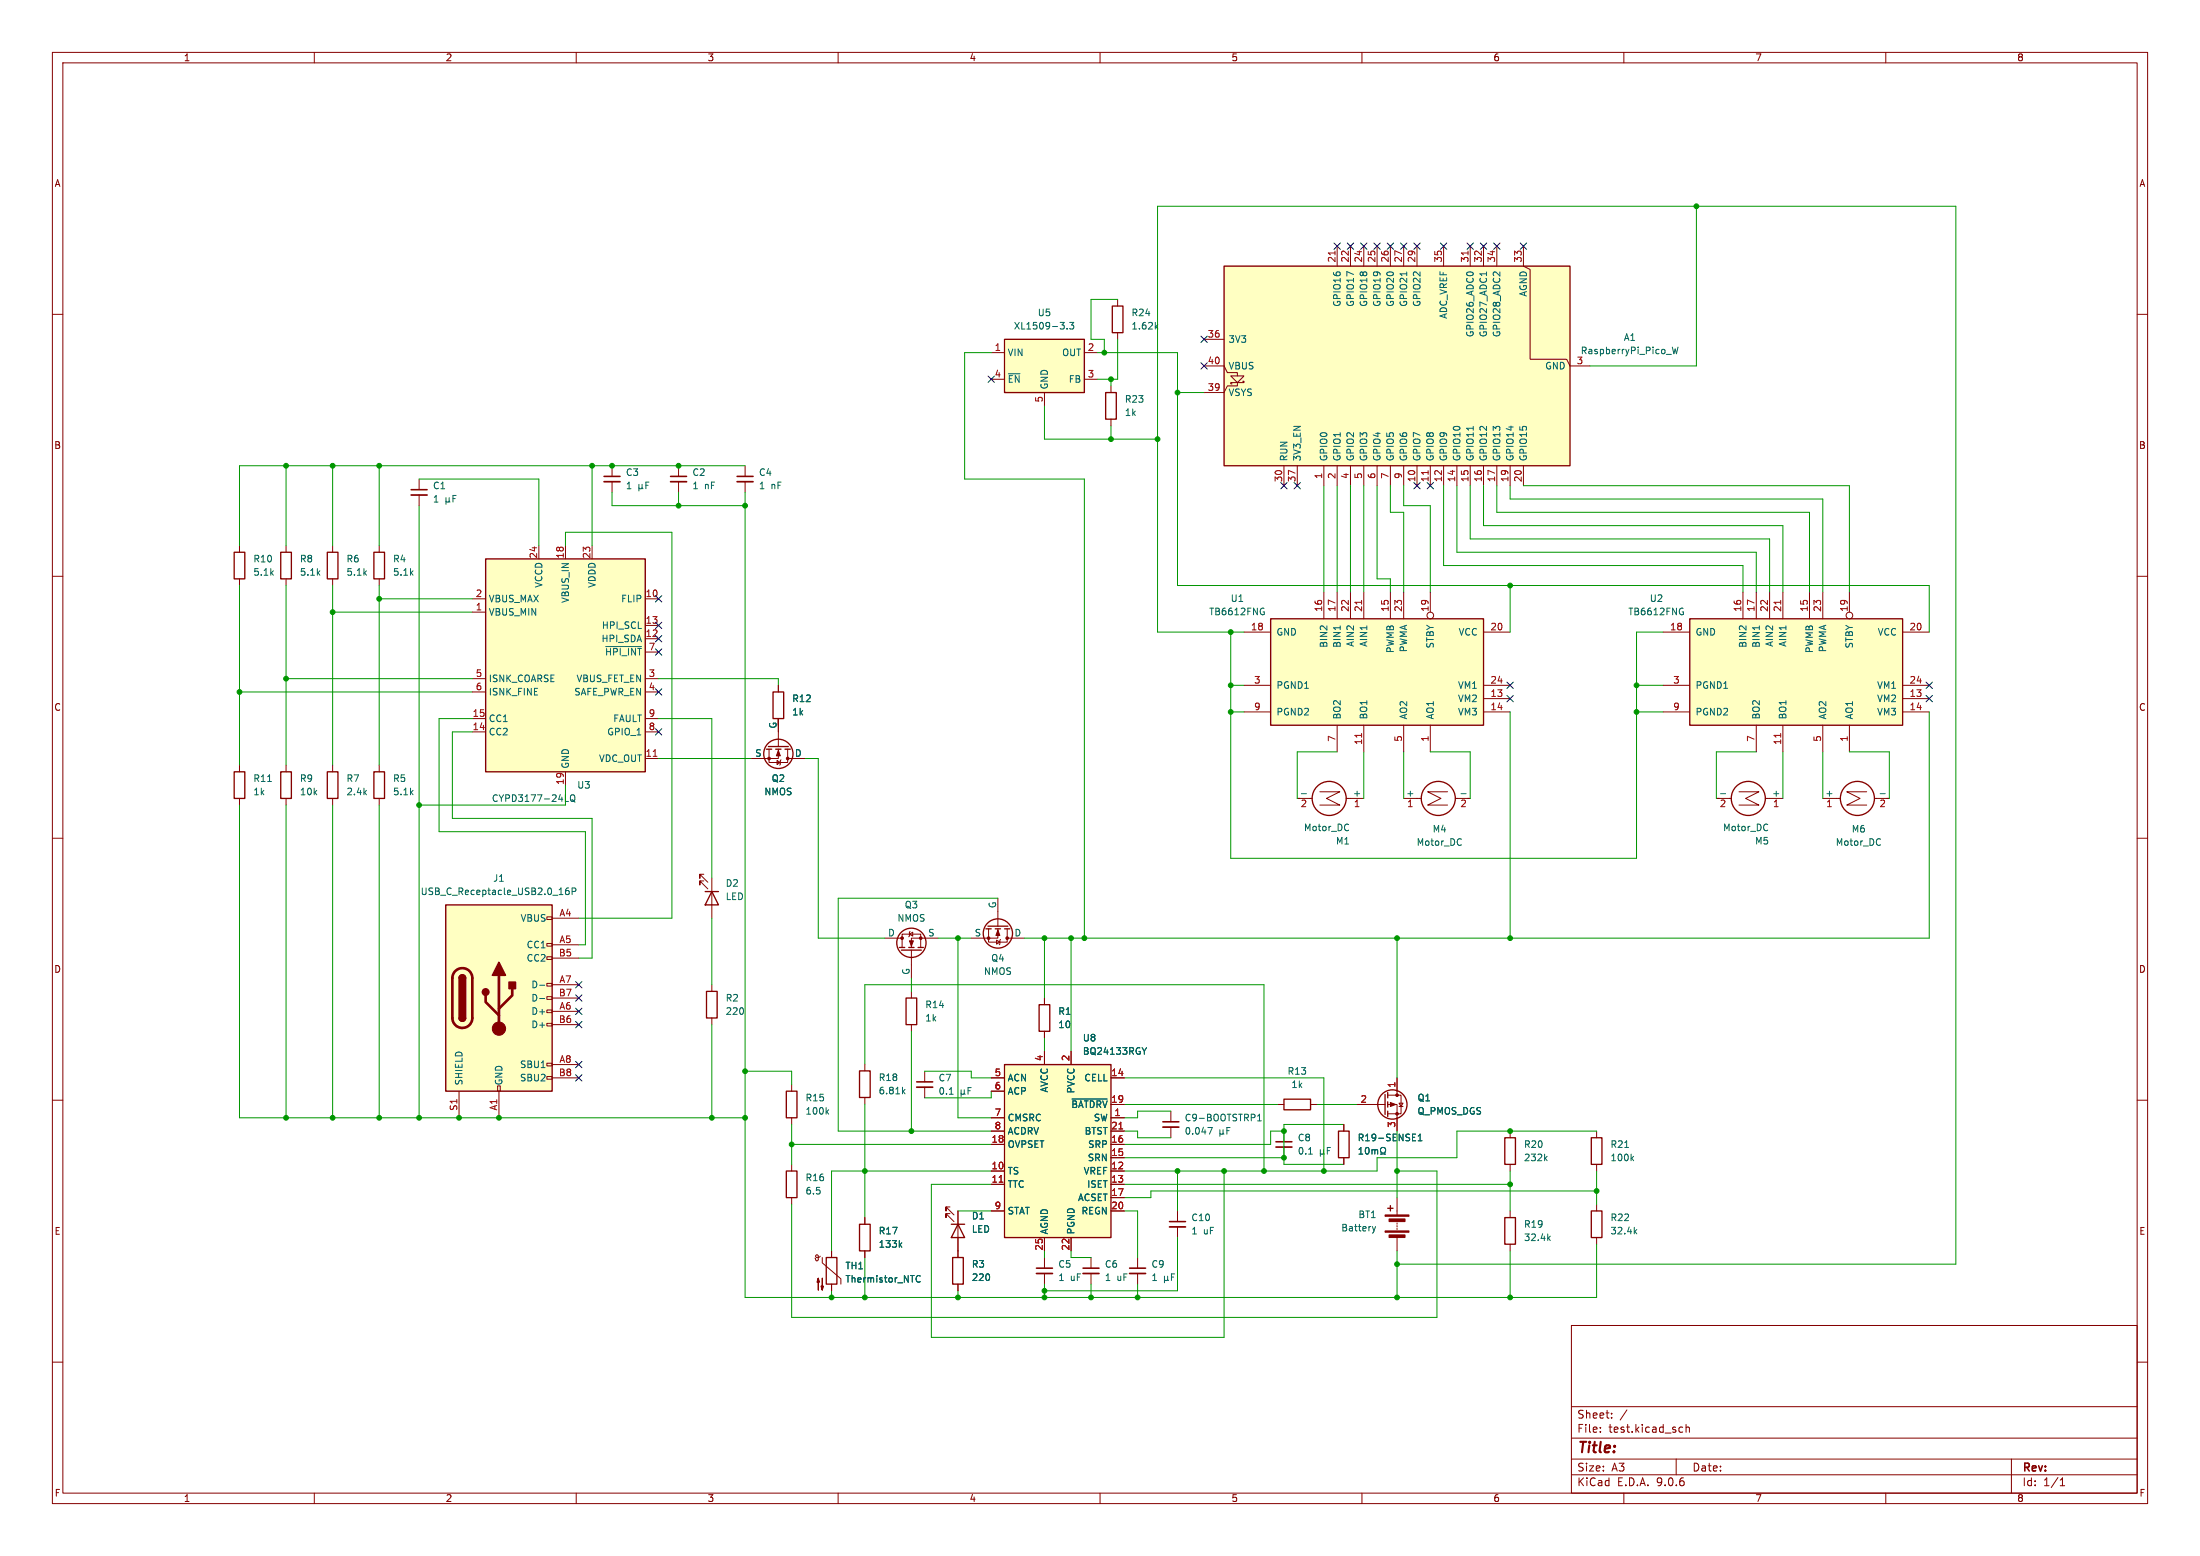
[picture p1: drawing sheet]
<svg xmlns="http://www.w3.org/2000/svg" width="420mm" height="297mm" viewBox="0 0 420 297" stroke-linecap="round" stroke-linejoin="round" font-family="sans-serif">
<g fill="none" stroke="#840000" stroke-width=".19">
<path d="M10 10h400v277h-400zM12 12h396v273h-396zM60 10v2M110 10v2M160 10v2M210 10v2M260 10v2M310 10v2M360 10v2M10 60h2M408 60h2M116.8 88.9v2"/>
<path d="M116.8 91.9v2.1M10 110h2M408 110h2M148.6 130.8v1.3M148.6 137.2v5.3M10 160h2M72.4 146.1v1.2M72.4 152.4v1.3M146.8 143v2.5h3.6v-2.5M148.3 145.2l.7 .3-.7 .4zM148.6 143v1.8h-5.1M149.1 145l-.3 1.1"/>
<path d="M150.4 144.8h3.3M408 160h2M174 189.2v1.3M174 195.6v1.3M10 210h2M176.5 204.5v2M176.5 207.5v2.1M243.8 210.8h1.3M245.1 215.9v2M245.1 218.9v2.1M250.2 210.8h1.3M288.3 215.9v1.3"/>
<path d="M408 210h2M266.7 228.6v3.3M266.7 233.4v.3M266.7 233.9v.3M266.7 234.4v.3M266.7 236.2v2.6M288.3 222.2v1.3M217.2 240v2.1M217.2 243.1v2M300 253h108v32h-108zM10 260h2M300 278.5h108"/>
<path d="M300 274.5h108M300 268.5h108M305.5 273.2v.2M305.5 272.5v.1M307.7 270.5v.2M307.7 269.8v.1M310.6 269.1l-1.3 1.9M320 278.5v3M320.8 272.4l.4 .1M321.2 273.3l-.4 .1M321.9 272.5l.2-.1 .3 .1 .1 .9M321.9 271.9v1.5"/>
<path d="M384 278.5v6.5M408 260h2M60 285v2M110 285v2M160 285v2M210 285v2M260 285v2M300 281.5h108M310 285v2M360 285v2M393.3 283.6h.9M393.3 282.5l.4-.4v1.5"/>
</g>
<g fill="none" stroke="#840000" stroke-width=".25">
<path d="M147.6 132.1h2v5.1h-2zM71.4 147.3h2v5.1h-2zM146.3 143h1M146.7 142.5h3.8M148.1 143h1M149.9 143h1M173 190.5h2v5.1h-2zM245.1 209.8h5.1v2h-5.1zM287.3 217.2h2v5h-2zM264.9 230.6h1M265.4 230.1v1"/>
<circle cx="148.6" cy="143.9" r="2.79"/>
</g>
<path d="M115.3 90.9h3.1M175 206.5h3.1M243.6 217.9h3M215.6 242.1h3.1" fill="none" stroke="#840000" stroke-width=".3"/>
<path d="M115.3 91.9h3.1M175 207.5h3.1M243.6 218.9h3M215.6 243.1h3.1" fill="none" stroke="#840000" stroke-width=".33"/>
<g fill="none" stroke="#006464" stroke-width=".19">
<path d="M122 92.4v1.3M122 93.1l.2 .2 .4-.2M122.6 93.1l.2 .2M122.6 92.4v.7M123.3 92.6h.4M123.9 92h-.6v1.3M181.2 208.9h.8M183.5 208.7l.2 .2 .4-.2M183.5 208v1.3M184.1 208.7l.2 .2M184.1 208v.7M184.8 208.2h.4"/>
<path d="M185.4 207.6h-.6v1.3M252.1 219.4v1.3M252.7 219.4v.7M253.4 219.6h.4M254 219h-.6v1.3M249.8 220.3h.7M252.1 220.1l.1 .2 .5-.2M252.7 220.1l.1 .2M262 234.1l.3 .9M262.3 235l-.2 .3M262.6 234.1l-.3 .9M295 221.1l.4 .5"/>
<path d="M295.4 220.7l-.5 .5M222.3 243.6v1.2M222.3 244.2l.2 .2 .4-.2M222.9 244.2l.2 .2M222.9 243.6v.6M223.6 243.8h.5M224.2 243.2h-.6v1.2"/>
</g>
<g fill="#840000" stroke="#840000" stroke-width=".19">
<path d="M148.6 143.3l.4 1h-.8z"/>
<path d="M264.4 231.9h4.6v.3h-4.6z"/>
<path d="M264.4 234.9h4.6v.3h-4.6z"/>
<path d="M265.2 232.7h3v.5h-3z"/>
<path d="M265.2 235.7h3v.5h-3z"/>
<circle cx="150.4" cy="144.8" r=".25"/>
<circle cx="146.8" cy="144.8" r=".25"/>
</g>
<path d="M85.1 172.7h20.3v35.6h-20.3z" fill="#ffffc2"/>
<g fill="none" stroke="#840000" stroke-width=".19">
<path d="M104.4 175h1v.5h-1zM105.4 175.3h5.1M104.4 180.1h1v.5h-1zM104.4 182.6h1v.5h-1zM104.4 187.7h1v.5h-1zM104.4 190.2h1v.6h-1zM104.4 192.8h1v.5h-1zM104.4 195.3h1v.5h-1zM105.4 180.3h5.1M105.4 182.9h5.1M105.4 188h5.1M105.4 190.5h5.1"/>
<path d="M105.4 193h5.1M105.4 195.6h5.1M87.6 208.3v5.1M95 207.3h.5v1h-.5zM95.2 208.3v5.1M104.4 202.9h1v.6h-1zM104.4 205.5h1v.5h-1zM105.4 203.2h5.1M105.4 205.7h5.1"/>
</g>
<path d="M85.1 172.7h20.3v35.6h-20.3zM87.6 186.7a.64 .64 0 0 1 .7-.6 .64 .64 0 0 1 .6 .6M87.6 194.3a.64 .64 0 0 0 .7 .6 .64 .64 0 0 0 .6-.6" fill="none" stroke="#840000" stroke-width=".25"/>
<path d="M86.9 185.4a1.9 1.9 0 0 1 2.1-.5 1.9 1.9 0 0 1 1.2 1.8v7.6a1.91 1.91 0 0 1-1.9 1.9 1.91 1.91 0 0 1-1.9-1.9v-7.8l.1-.6zM92.7 190v1.3l2.5 2.5M95.2 186.2v10.1M97.8 188.7v1.3l-2.6 2.5" fill="none" stroke="#840000" stroke-width=".51"/>
<g fill="#840000" stroke="#840000" stroke-width=".25">
<path d="M87.6 186.7h1.3v7.6h-1.3z"/>
<path d="M87.8 186.2a.64 .64 0 0 1 .7-.1 .64 .64 0 0 1 .4 .6h-1.3z"/>
<path d="M87.6 194.3h1.3a.64 .64 0 0 1-.6 .6 .64 .64 0 0 1-.7-.6z"/>
<path d="M95.2 183.6l1.3 2.6h-2.5z"/>
<path d="M97.2 187.5h1.2v1.2h-1.2z"/>
<circle cx="92.7" cy="189.4" r=".63"/>
</g>
<circle cx="95.2" cy="196.3" r="1.27" fill="#840000" stroke="#840000" stroke-width=".19"/>
<path d="M108.6 169.5l-.4 .1a.86 .86 0 0 0 0 1.2l.4-.2 .1-.4-.3-.2h-.2l-.3 .2M109.2 170.2l.6-.1 .1-.2v-.3l-.7-.1v1.3M103 188.1h1M103 190.6h1" fill="none" stroke="#006464" stroke-width=".19"/>
<path d="M191.8 64.8h15.2v10.1h-15.2z" fill="#ffffc2"/>
<g fill="none" stroke="#840000" stroke-width=".25">
<path d="M191.8 64.8h15.2v10.1h-15.2zM303.8 217.2h2v5h-2zM303.8 231.1h2v5.1h-2z"/>
<circle cx="354.6" cy="152.4" r="3.3"/>
</g>
<g fill="none" stroke="#840000" stroke-width=".19">
<path d="M189.2 67.3h2.6M189.2 72.4h2.6M199.4 74.9v2.6M207 67.3h2.5M207 72.4h2.5M129.5 88.9v2M129.5 91.9v2.1M142.2 88.9v2M142.2 91.9v2.1M348 152.4h3.3M356.4 151.1h-3.8l2.5 1.3-2.5 1.3h3.8M357.8 152.4h2.9"/>
<path d="M304.8 215.9v1.3M304.8 222.2v1.3M304.8 229.9v1.2M304.8 236.2v1.3"/>
</g>
<g fill="none" stroke="#006464" stroke-width=".19">
<path d="M192.5 71.3h2.2M202.4 61.5h.8l-.5 .5M203.1 62.1v.6M203.7 62.7v.1M204.2 61.5h.8l-.4 .5 .3 .1v.6l-.2 .1-.5-.1M358.9 151.5h1M358.9 160.2h.1M359 161.2l-.1 .1M310.2 219h.7M311.5 221.1l.4 .5M311.9 220.7l-.5 .5M312.1 235l.4 .5"/>
<path d="M312.5 234.7l-.5 .5"/>
</g>
<path d="M128 90.9h3.1M140.7 90.9h3.1" fill="none" stroke="#840000" stroke-width=".3"/>
<path d="M128 91.9h3.1M140.7 91.9h3.1" fill="none" stroke="#840000" stroke-width=".33"/>
<path d="M92.7 106.7h30.5v40.6h-30.5z" fill="#ffffc2"/>
<g fill="none" stroke="#840000" stroke-width=".25">
<path d="M62.5 105.4h2v5.1h-2zM71.4 105.4h2v5.1h-2zM92.7 106.7h30.5v40.6h-30.5zM134.6 170.2h2.6M135.9 170.2l1.3 2.5h-2.6zM188.2 177.3h1M188.6 176.8h3.8M190 177.3h1M191.8 177.3h1M134.9 189.2h2v5.1h-2zM150.1 208.3h2v5.1h-2zM255.5 215.9h2.1v5.1h-2.1z"/>
<path d="M264.4 208.9v3.8M264.9 208.5v1.1M264.9 210.3v1M264.9 212.1v1M287.3 232.4h2v5.1h-2zM157.7 240h2.1v5.1h-2.1z"/>
<circle cx="190.5" cy="178.2" r="2.79"/>
<circle cx="265.8" cy="210.8" r="2.79"/>
</g>
<g fill="none" stroke="#840000" stroke-width=".19">
<path d="M63.5 104.1v1.3M63.5 110.5v1.3M72.4 104.1v1.3M72.4 110.5v1.3M90.2 114.3h2.5M90.2 116.8h2.5M102.9 104.1v2.6M107.9 104.1v2.6M113 104.1v2.6M123.2 114.3h2.5M123.2 119.4h2.5M90.2 129.5h2.5"/>
<path d="M90.2 132.1h2.5M90.2 137.2h2.5M90.2 139.7h2.5M123.2 129.5h2.5M123.2 132.1h2.5M123.2 137.2h2.5M123.2 139.7h2.5M123.2 121.9h2.5M123.2 124.5h2.5M107.9 147.3v2.6M123.2 144.8h2.5M134.4 166.9h-.8v.7v-.7l1.5 1.5"/>
<path d="M134.4 168.1h-.8v.8v-.8l1.5 1.6M135.9 167.6v7.7M188.7 177.3v2.5h3.6v-2.5M190.2 179.5l.7 .3-.7 .4zM190.5 177.3v1.8h-5.1M190.5 171.5v5.3M191 179.3l-.2 1M192.3 179.1h3.3M135.9 188v1.2M135.9 194.3v1.3M151.1 207v1.3M151.1 213.4v1.2"/>
<path d="M256.5 214.6v1.3M259.1 210.8h5.3M264.9 209h2.6v3.6h-2.6M264.9 210.8h1.8v5.1M266.7 205.7v3.3M267.1 210.6h.7l-.3 .6zM267.1 211.2h.7M155.7 239.8l.2-.3 .3 .1v.9l-.4 .1-.2-.4M155.7 239.8l.1 .2 .3 .1 .5-.3M158.7 238.8v1.2M224.8 231.1v2.1M224.8 234.2v2"/>
<path d="M256.5 221v1.2M288.3 231.1v1.3M288.3 237.5v1.3M157 240v1l3.5 3.1v1M158.7 245.1v1.3"/>
</g>
<g fill="none" stroke="#006464" stroke-width=".19">
<path d="M115.6 123.4h6.9M107.9 153h.6M109 151.9l.2-.2a.43 .43 0 0 1 .5 .4v.5a.42 .42 0 0 1-.4 .4 .42 .42 0 0 1-.4-.4zM109.1 152.7l.7 .4M157.8 212.2l.4 .5M158.2 211.8l-.5 .5M259.4 219.4l.4-.4v1.3M260.8 219.1l.1-.1a.68 .68 0 0 1 .5 .7 .68 .68 0 0 1-.5 .6l-.3-.5zM261.9 219.4v.9M261.9 219.6l.4-.2 .2 .2M262.5 219.6l.1-.2 .3 .1 .1 .8M262.5 219.6v.7"/>
<path d="M269.7 217.7h.6M269.7 216.5h.6M270.7 217.7h.8M270.7 216.8l.4-.3v1.2M259.4 220.3h.8M263.5 220.3h.3v-.3a.54 .54 0 0 1-.2-.7 .54 .54 0 0 1 .7-.2l.2 .6-.3 .3v.3h.3M295.6 236.3l.4 .5M296 236l-.5 .4M174.9 244.2l.2 .5 .6-.1M175.7 243.6l-.6-.1-.2 .5"/>
</g>
<path d="M124.7 144.4h.7" fill="none" stroke="#a90000" stroke-width=".19"/>
<g fill="#840000" stroke="#840000" stroke-width=".19">
<path d="M265.4 210.4l1 .4-1 .4z"/>
<path d="M156.2 244l.3 .7h-.5l.2-.7v2.3z"/>
<path d="M157 244v2.3l-.3-.8h.5l-.2 .8z"/>
<path d="M190.5 177.5l.4 1.1h-.8z"/>
<circle cx="266.7" cy="209" r=".25"/>
<circle cx="266.7" cy="212.6" r=".25"/>
<circle cx="192.3" cy="179.1" r=".25"/>
<circle cx="188.7" cy="179.1" r=".25"/>
</g>
<path d="M223.3 233.2h3" fill="none" stroke="#840000" stroke-width=".3"/>
<path d="M223.3 234.2h3" fill="none" stroke="#840000" stroke-width=".33"/>
<path d="M191.8 203.2h20.3v33h-20.3z" fill="#ffffc2"/>
<path d="M198.4 191.8h2v5.1h-2zM191.8 203.2h20.3v33h-20.3z" fill="none" stroke="#840000" stroke-width=".25"/>
<g fill="none" stroke="#840000" stroke-width=".19">
<path d="M199.4 190.5v1.3M199.4 196.9v1.2M189.2 205.7h2.6M189.2 208.3h2.6M189.2 213.4h2.6M189.2 215.9h2.6M189.2 218.4h2.6M199.4 200.7v2.5M204.5 200.7v2.5M212.1 205.7h2.5M212.1 213.4h2.5M212.1 215.9h2.5"/>
<path d="M212.1 218.4h2.5M212.1 210.8h2.5M189.2 223.5h2.6M189.2 226.1h2.6M189.2 231.1h2.6M199.4 236.2v2.6M204.5 236.2v2.6M212.1 223.5h2.5M212.1 226.1h2.5M212.1 231.1h2.5M212.1 221h2.5M212.1 228.6h2.5"/>
</g>
<path d="M213.6 215.5h.7M190.7 225.6h.8" fill="none" stroke="#a90000" stroke-width=".19"/>
<path d="M218.9 200l-.4 .6M204.7 209.8h6.7" fill="none" stroke="#006464" stroke-width=".19"/>
<path d="M233.7 50.8h66v38.1h-66z" fill="#ffffc2"/>
<g fill="none" stroke="#840000" stroke-width=".25">
<path d="M233.7 50.8h66v38.1h-66zM44.7 105.4h2v5.1h-2zM53.6 105.4h2v5.1h-2zM150.1 223.5h2v5.1h-2zM181.6 233.7h2.5M182.9 233.7l1.2 2.5h-2.5zM181.9 240h2v5.1h-2z"/>
<circle cx="253.7" cy="152.4" r="3.3"/>
<circle cx="274.6" cy="152.4" r="3.3"/>
</g>
<g fill="none" stroke="#840000" stroke-width=".19">
<path d="M255.3 47v3.8M257.8 47v3.8M260.3 47v3.8M262.9 47v3.8M265.4 47v3.8M268 47v3.8M270.5 47v3.8M275.6 47v3.8M280.7 47v3.8M283.2 47v3.8M285.7 47v3.8M290.8 47v3.8l1.3 .6v17.2h7l.6 1.3h3.8"/>
<path d="M229.9 69.9h3.8l.6 1.2h1.9v.7M229.9 64.8h3.8M234.9 71.8h2.6l-1.3 1.2zM236.2 73v.7h-1.9l-.6 1.2h-3.8M237.2 72.8h.3v.2h-2.6v.3h.3M80 91.4v2.1M80 94.5v2M245.1 88.9v3.8M247.6 88.9v3.8M252.7 88.9v3.8M255.3 88.9v3.8M257.8 88.9v3.8"/>
<path d="M260.3 88.9v3.8M262.9 88.9v3.8M265.4 88.9v3.8M268 88.9v3.8M270.5 88.9v3.8M273 88.9v3.8M275.6 88.9v3.8M278.1 88.9v3.8M280.7 88.9v3.8M283.2 88.9v3.8M285.7 88.9v3.8M288.3 88.9v3.8"/>
<path d="M290.8 88.9v3.8M45.7 104.1v1.3M45.7 110.5v1.3M54.6 104.1v1.3M54.6 110.5v1.3M247.6 152.4h2.9M252 151.1h3.8l-2.6 1.3 2.6 1.3h-3.8M257 152.4h3.3M268 152.4h3.3M276.4 151.1h-3.9l2.6 1.3-2.6 1.3h3.9M277.8 152.4h2.9M151.1 222.2v1.3"/>
<path d="M151.1 228.6v1.3M181.4 230.4h-.8v.7v-.7l1.5 1.5M181.4 231.6h-.8v.8v-.8l1.5 1.6M182.9 231.1v8.9M182.9 245.1v1.3M199.4 240v2.1M199.4 243.1v2"/>
</g>
<path d="M254.9 47.9v.8M280.3 47.9v.8M272.6 89.8v.8" fill="none" stroke="#a90000" stroke-width=".19"/>
<g fill="none" stroke="#006464" stroke-width=".19">
<path d="M268.5 51.9v.7M283.8 51.9v.7M319.3 66.3l.3 1.2 .2-.9 .2 .9 .3-1.2M85.1 95v1.3M85.1 95.7l.2 .1 .4-.1M85.7 95.7l.2 .1M85.7 95v.7M86.5 95.2h.4M87.1 94.6h-.6v1.2M281.2 81.4v.7M248.4 151.5h1M257.4 157.4h.1"/>
<path d="M257.5 158.4l-.1 .1M278.9 151.5h1M278.9 160.2h.1M279 161.2l-.1 .1"/>
</g>
<path d="M78.5 93.5h3M197.9 242.1h3" fill="none" stroke="#840000" stroke-width=".3"/>
<path d="M78.5 94.5h3M197.9 243.1h3" fill="none" stroke="#840000" stroke-width=".33"/>
<path d="M242.6 118.1h40.6v20.3h-40.6z" fill="#ffffc2"/>
<g fill="none" stroke="#840000" stroke-width=".25">
<path d="M242.6 118.1h40.6v20.3h-40.6zM62.5 147.3h2v5.1h-2zM171.7 180.8h1M172.1 181.4h3.8M173.5 180.8h1M175.3 180.8h1M164.1 233.7h2v5.1h-2z"/>
<circle cx="333.8" cy="152.4" r="3.3"/>
<circle cx="174" cy="180" r="2.79"/>
</g>
<g fill="none" stroke="#840000" stroke-width=".19">
<path d="M252.7 113v5.1M255.3 113v5.1M257.8 113v5.1M260.3 113v5.1M265.4 113v5.1M268 113v5.1M273 113v3.8M237.5 120.7h5.1M237.5 130.8h5.1M237.5 135.9h5.1M255.3 138.4v5.1M260.3 138.4v5.1"/>
<path d="M268 138.4v5.1M273 138.4v5.1M283.2 120.7h5.1M283.2 130.8h5.1M283.2 133.4h5.1M283.2 135.9h5.1M63.5 146.1v1.2M63.5 152.4v1.3M327.7 152.4h2.8M332 151.1h3.8l-2.6 1.3 2.6 1.3h-3.8M337 152.4h3.4M168.9 179.1h3.3"/>
<path d="M173.6 178.3l.6-.4v.8zM173.7 177.8l-.2 1M179.1 179.1h-5.1v1.7M172.2 180.8v-2.5h3.6v2.5M174 181.4v5.3M165.1 232.4v1.3M165.1 238.8v1.2"/>
<circle cx="273" cy="117.5" r=".63"/>
</g>
<path d="M259.9 114.6v.7M259.9 140v.7" fill="none" stroke="#a90000" stroke-width=".19"/>
<path d="M241 116.1h.3M241.1 116.8h.3v.4l-.3 .1M255.8 119.5v.7M328.4 151.5h1M337.4 157.4h.1M337.5 158.4l-.1 .1M171.8 237.6l.4 .5M172.2 237.2l-.5 .5" fill="none" stroke="#006464" stroke-width=".19"/>
<g fill="#840000" stroke="#840000" stroke-width=".19">
<path d="M173.6 179.6h.8l-.4 1z"/>
<circle cx="172.2" cy="179.1" r=".25"/>
<circle cx="175.8" cy="179.1" r=".25"/>
</g>
<path d="M322.6 118.1h40.6v20.3h-40.6z" fill="#ffffc2"/>
<path d="M212.3 58.4h2.1v5.1h-2.1zM211.1 74.9h2v5.1h-2zM322.6 118.1h40.6v20.3h-40.6zM44.7 147.3h2v5.1h-2zM53.6 147.3h2v5.1h-2zM164.1 204.4h2v5.1h-2z" fill="none" stroke="#840000" stroke-width=".25"/>
<g fill="none" stroke="#840000" stroke-width=".19">
<path d="M213.4 57.2v1.2M212.1 73.7v1.2M213.4 63.5v1.3M212.1 80v1.3M332.7 113v5.1M335.3 113v5.1M337.8 113v5.1M340.4 113v5.1M345.4 113v5.1M348 113v5.1M353.1 113v3.8M148.6 130.8v1.3"/>
<path d="M148.6 137.2v2.5M317.5 120.7h5.1M317.5 130.8h5.1M317.5 135.9h5.1M335.3 138.4v5.1M340.4 138.4v5.1M348 138.4v5.1M353.1 138.4v5.1M363.2 120.7h5.1M363.2 130.8h5.1M363.2 133.4h5.1M363.2 135.9h5.1"/>
<path d="M45.7 146.1v1.2M45.7 152.4v1.3M54.6 146.1v1.2M54.6 152.4v1.3M143.5 144.8h2.5M151.1 144.8h2.6M199.4 190.5v1.3M199.4 196.9v1.2M165.1 203.1v1.3M165.1 209.5v1.3M189.2 205.7h2.6M189.2 208.3h2.6"/>
<path d="M189.2 213.4h2.6M189.2 215.9h2.6M189.2 218.4h2.6M199.4 200.7v2.5M204.5 200.7v2.5M212.1 205.7h2.5M212.1 213.4h2.5M212.1 215.9h2.5M212.1 218.4h2.5M212.1 210.8h2.5M223.5 212.1v2M223.5 215.1v2.1"/>
<path d="M256.5 214.6v1.3M259.1 210.8h2.5M266.7 205.7v2.6M266.7 213.4v2.5M158.7 238.8v1.2M165.1 232.4v1.3M165.1 238.8v1.2M182.9 231.1v2.6M182.9 236.2v3.8M189.2 223.5h2.6M189.2 226.1h2.6M189.2 231.1h2.6"/>
<path d="M199.4 236.2v2.6M204.5 236.2v2.6M212.1 223.5h2.5M212.1 226.1h2.5M212.1 231.1h2.5M212.1 221h2.5M212.1 228.6h2.5M256.5 221v1.2M158.7 245.1v1.3M182.9 245.1v1.3M208.3 240v2.1M208.3 243.1v2"/>
<circle cx="353.1" cy="117.5" r=".63"/>
</g>
<path d="M339.9 114.6v.7M339.9 140v.7M213.6 215.5h.7M190.7 225.6h.8" fill="none" stroke="#a90000" stroke-width=".19"/>
<g fill="none" stroke="#006464" stroke-width=".19">
<path d="M220.7 62.3l.3 .5M221 62l-.5 .4M321 116.1h.3M321.1 116.8h.3v.4l-.3 .1M335.9 119.5v.7M51.1 149.2h.7M218.9 200l-.4 .6M172.4 208.3l.4 .5M172.8 207.9l-.5 .5M204.7 209.8h6.7M230.6 215.2h.8l-.5 1.3M232.9 215.6v1.3"/>
<path d="M232.9 216.3l.2 .2 .4-.2M233.5 216.3l.2 .2M233.5 215.6v.7M234.2 215.8h.4M234.8 215.2h-.6v1.3M240.1 213.9h.7M240.1 213l.3-.3v1.2M259.4 219.4l.4-.4v1.3M260.8 219.1l.1-.1a.68 .68 0 0 1 .5 .7 .68 .68 0 0 1-.5 .6l-.3-.5zM261.9 219.4v.9M261.9 219.6l.4-.2 .2 .2M262.5 219.6l.1-.2 .3 .1 .1 .8"/>
<path d="M262.5 219.6v.7M269.7 216.5h.6M269.7 217.7h.6M270.7 217.7h.8M270.7 216.8l.4-.3v1.2M171.8 237.6l.4 .5M172.2 237.2l-.5 .5M259.4 220.3h.8M263.5 220.3h.3v-.3a.54 .54 0 0 1-.2-.7 .54 .54 0 0 1 .7-.2l.2 .6-.3 .3v.3h.3M174.9 244.2l.2 .5 .6-.1M175.7 243.6l-.6-.1-.2 .5"/>
</g>
<path d="M222 214.1h3M206.8 242.1h3" fill="none" stroke="#840000" stroke-width=".3"/>
<path d="M222 215.1h3M206.8 243.1h3" fill="none" stroke="#840000" stroke-width=".33"/>
<g fill="none" stroke="#009600" stroke-width=".19">
<path d="M323.8 39.4v30.5h-20.3M213.4 57.2h-5.1v7.6h2.5v2.5M189.2 67.3h-5.1v24.1h22.9v87.7M199.4 77.5v6.3h21.6M209.5 67.3h15.3v44.5h143.5v8.9M212.1 72.4v1.3M213.4 64.8v7.6h-3.9M224.8 74.9h5.1M54.6 88.9v15.2M63.5 88.9v15.2M72.4 88.9v15.2M80 91.4h22.9v12.7"/>
<path d="M80 96.5v116.9M113 88.9v15.2M116.8 94v2.5h25.4M129.5 94v2.5M142.2 94v153.6h162.6v-10.1M142.2 88.9h-96.5v15.2M212.1 81.3v2.5M252.7 92.7v20.3M255.3 92.7v20.3M257.8 92.7v20.3M260.3 92.7v20.3M262.9 92.7v17.8h2.5v2.5"/>
<path d="M265.4 92.7v5.1h2.6v15.2M268 92.7v3.8h5v16.5M275.6 92.7v15.3h57.1v5M278.1 92.7v12.7h57.2v7.6M280.7 92.7v10.2h57.1v10.1M283.2 92.7v7.6h57.2v12.7M285.7 92.7v5.1h59.7v15.2M288.3 92.7v2.6h59.7v17.7M290.8 92.7h62.3v20.3M45.7 111.8v34.3M54.6 111.8v34.3M63.5 111.8v34.3"/>
<path d="M63.5 116.8h26.7M72.4 111.8v34.3M72.4 114.3h17.8M107.9 104.1v-2.5h20.4v73.7h-17.8M288.3 111.8v8.9M45.7 132.1h44.5M54.6 129.5h35.6M90.2 139.7h-3.8v16.5h26.6v26.7h-2.5M90.2 137.2h-6.4v21.6h28v21.5h-1.3M125.7 129.5h22.9v1.3M125.7 137.2h10.2v30.4M148.6 137.2v1.2"/>
<path d="M234.9 120.7v43.1h77.5v-43.1h5.1M234.9 130.8h2.6M234.9 135.9h2.6M237.5 120.7h-16.5v-81.3h152.4v201.9h-106.7M288.3 135.9v43.2M312.4 130.8h5.1M312.4 135.9h5.1M368.3 135.9v43.2h-172.7M45.7 153.7v59.7h96.5M54.6 153.7v59.7M63.5 153.7v59.7M72.4 153.7v59.7"/>
<path d="M107.9 149.9v3.8h-27.9M125.7 144.8h17.8M153.7 144.8h2.5v34.3h12.7M255.3 143.5h-7.7v8.9M260.3 143.5v8.9M268 143.5v8.9M273 143.5h7.7v8.9M335.3 143.5h-7.6v8.9M340.4 143.5v8.9M348 143.5v8.9M353.1 143.5h7.6v8.9M135.9 175.3v12.7"/>
<path d="M179.1 179.1h6.3M182.9 179.1v34.3h6.3M190.5 171.5h-30.5v44.4h29.2M199.4 179.1v11.4M204.5 179.1v21.6M266.7 179.1v26.6M135.9 195.6v17.8M174 186.7v2.5M174 196.9v19M199.4 198.1v2.6M142.2 204.5h8.9v2.5M151.1 214.6v7.6"/>
<path d="M151.1 218.4h38.1M165.1 203.1v-15.1h76.2v35.5M165.1 210.8v21.6M176.5 204.5h8.9v1.2h3.8M189.2 208.3v1.3h-12.7M214.6 205.7h38.1v17.8M214.6 215.9h2.6v1.3h6.3M214.6 210.8h29.2M223.5 212.1h-6.3v1.3h-2.6M245.1 215.9h-2.5v2.5h-28M251.5 210.8h7.6M256.5 214.6h-11.4v7.6h11.4"/>
<path d="M266.7 215.9v12.7M304.8 215.9h-26.7v5.1h-15.2v2.5h-48.3M182.9 231.1h6.3M189.2 223.5h-30.5v15.3M199.4 238.8v1.2M204.5 238.8v1.2h3.8M214.6 226.1h73.7M214.6 231.1h2.6v8.9M214.6 221h30.5M224.8 236.2v10.2h-25.4M224.8 223.5v7.6M233.7 223.5v31.8h-55.9v-29.2h11.4"/>
<path d="M266.7 223.5h7.6v28h-123.2v-21.6M266.7 238.8v8.8M288.3 223.5v7.6M288.3 238.8v8.8M304.8 227.3h-85.1v1.3h-5.1M304.8 223.5v6.4M158.7 246.4v1.2M165.1 240v7.6M182.9 246.4v1.2M199.4 245.1v2.5M208.3 245.1v2.5M217.2 245.1v2.5"/>
</g>
<g fill="none" stroke="#000084" stroke-width=".19">
<path d="M254.7 46.4l1.2 1.2M255.9 46.4l-1.2 1.2M257.2 46.4l1.2 1.2M258.4 46.4l-1.2 1.2M259.7 46.4l1.3 1.2M261 46.4l-1.3 1.2M262.3 46.4l1.2 1.2M263.5 46.4l-1.2 1.2M264.8 46.4l1.2 1.2M266 46.4l-1.2 1.2M267.4 46.4l1.2 1.2M268.6 46.4l-1.2 1.2"/>
<path d="M269.9 46.4l1.2 1.2M271.1 46.4l-1.2 1.2M275 46.4l1.2 1.2M276.2 46.4l-1.2 1.2M280.1 46.4l1.2 1.2M281.3 46.4l-1.2 1.2M282.6 46.4l1.2 1.2M283.8 46.4l-1.2 1.2M285.1 46.4l1.3 1.2M286.4 46.4l-1.3 1.2M290.2 46.4l1.2 1.2M291.4 46.4l-1.2 1.2"/>
<path d="M188.6 71.8l1.2 1.2M189.8 71.8l-1.2 1.2M229.3 64.2l1.2 1.2M229.3 69.2l1.2 1.3M230.5 64.2l-1.2 1.2M230.5 69.2l-1.2 1.3M244.5 92.1l1.2 1.2M245.7 92.1l-1.2 1.2M247 92.1l1.3 1.2M248.3 92.1l-1.3 1.2M269.9 92.1l1.2 1.2M271.1 92.1l-1.2 1.2"/>
<path d="M272.4 92.1l1.3 1.2M273.7 92.1l-1.3 1.2M125.1 113.7l1.2 1.2M125.1 118.8l1.2 1.2M126.3 113.7l-1.2 1.2M126.3 118.8l-1.2 1.2M125.1 123.9l1.2 1.2M125.1 131.5l1.2 1.2M125.1 121.3l1.2 1.2M125.1 139.1l1.2 1.2M126.3 123.9l-1.2 1.2M126.3 131.5l-1.2 1.2"/>
<path d="M126.3 121.3l-1.2 1.2M126.3 139.1l-1.2 1.2M287.7 132.7l1.2 1.3M287.7 130.2l1.2 1.2M288.9 132.7l-1.2 1.3M288.9 130.2l-1.2 1.2M367.7 130.2l1.2 1.2M367.7 132.7l1.2 1.3M368.9 130.2l-1.2 1.2M368.9 132.7l-1.2 1.3M109.9 192.4l1.2 1.2M109.9 187.4l1.2 1.2"/>
<path d="M109.9 195l1.2 1.2M109.9 189.9l1.2 1.2M111.1 192.4l-1.2 1.2M111.1 187.4l-1.2 1.2M111.1 195l-1.2 1.2M111.1 189.9l-1.2 1.2M109.9 205.1l1.2 1.2M109.9 202.6l1.2 1.2M111.1 205.1l-1.2 1.2M111.1 202.6l-1.2 1.2"/>
</g>
<g fill="#009600" stroke="#009600" stroke-width=".19">
<circle cx="142.2" cy="213.4" r=".46"/>
<circle cx="142.2" cy="204.5" r=".46"/>
<circle cx="142.2" cy="96.5" r=".46"/>
<circle cx="72.4" cy="114.3" r=".46"/>
<circle cx="63.5" cy="116.8" r=".46"/>
<circle cx="63.5" cy="88.9" r=".46"/>
<circle cx="72.4" cy="88.9" r=".46"/>
<circle cx="54.6" cy="88.9" r=".46"/>
<circle cx="54.6" cy="129.5" r=".46"/>
<circle cx="45.7" cy="132.1" r=".46"/>
<circle cx="80" cy="153.7" r=".46"/>
<circle cx="135.9" cy="213.4" r=".46"/>
<circle cx="80" cy="213.4" r=".46"/>
<circle cx="54.6" cy="213.4" r=".46"/>
<circle cx="72.4" cy="213.4" r=".46"/>
<circle cx="63.5" cy="213.4" r=".46"/>
<circle cx="95.2" cy="213.4" r=".46"/>
<circle cx="87.6" cy="213.4" r=".46"/>
<circle cx="129.5" cy="96.5" r=".46"/>
<circle cx="116.8" cy="88.9" r=".46"/>
<circle cx="129.5" cy="88.9" r=".46"/>
<circle cx="113" cy="88.9" r=".46"/>
<circle cx="204.5" cy="179.1" r=".46"/>
<circle cx="199.4" cy="179.1" r=".46"/>
<circle cx="182.9" cy="179.1" r=".46"/>
<circle cx="151.1" cy="218.4" r=".46"/>
<circle cx="165.1" cy="247.6" r=".46"/>
<circle cx="158.7" cy="247.6" r=".46"/>
<circle cx="165.1" cy="223.5" r=".46"/>
<circle cx="199.4" cy="246.4" r=".46"/>
<circle cx="174" cy="215.9" r=".46"/>
<circle cx="217.2" cy="247.6" r=".46"/>
<circle cx="199.4" cy="247.6" r=".46"/>
<circle cx="208.3" cy="247.6" r=".46"/>
<circle cx="182.9" cy="247.6" r=".46"/>
<circle cx="312.4" cy="130.8" r=".46"/>
<circle cx="312.4" cy="135.9" r=".46"/>
<circle cx="234.9" cy="135.9" r=".46"/>
<circle cx="234.9" cy="120.7" r=".46"/>
<circle cx="234.9" cy="130.8" r=".46"/>
<circle cx="323.8" cy="39.4" r=".46"/>
<circle cx="288.3" cy="111.8" r=".46"/>
<circle cx="288.3" cy="179.1" r=".46"/>
<circle cx="304.8" cy="227.3" r=".46"/>
<circle cx="221" cy="83.8" r=".46"/>
<circle cx="266.7" cy="247.6" r=".46"/>
<circle cx="266.7" cy="241.3" r=".46"/>
<circle cx="288.3" cy="247.6" r=".46"/>
<circle cx="224.8" cy="223.5" r=".46"/>
<circle cx="288.3" cy="226.1" r=".46"/>
<circle cx="288.3" cy="215.9" r=".46"/>
<circle cx="241.3" cy="223.5" r=".46"/>
<circle cx="207" cy="179.1" r=".46"/>
<circle cx="266.7" cy="179.1" r=".46"/>
<circle cx="245.1" cy="221" r=".46"/>
<circle cx="245.1" cy="215.9" r=".46"/>
<circle cx="252.7" cy="223.5" r=".46"/>
<circle cx="266.7" cy="223.5" r=".46"/>
<circle cx="233.7" cy="223.5" r=".46"/>
<circle cx="224.8" cy="74.9" r=".46"/>
<circle cx="212.1" cy="83.8" r=".46"/>
<circle cx="210.8" cy="67.3" r=".46"/>
<circle cx="212.1" cy="72.4" r=".46"/>
</g>
<text font-size="2.8" fill="#840000" x="301" y="277.9">Title:</text>
<g font-size="2.1" fill="#840000">
<text x="301" y="273.7">File:</text>
<text x="301" y="271">Sheet:</text>
<text x="307.1" y="273.7">test.kicad_sch</text>
<text x="301" y="281.1">Size:</text>
<text x="307.6" y="281.1">A3</text>
<text x="323" y="281.1">Date:</text>
<text x="386" y="281.3">Rev:</text>
<text x="301" y="283.9">KiCad</text>
<text x="308.7" y="283.9">E.D.A.</text>
<text x="316.3" y="283.9">9.0.6</text>
<text x="386" y="283.9">Id:</text>
<text x="390.1" y="283.9">1/1</text>
</g>
<g font-size="1.8" fill="#840000">
<text x="35" y="11.9">1</text>
<text x="85" y="11.9">2</text>
<text x="135" y="11.9">3</text>
<text x="185" y="11.9">4</text>
<text x="235" y="11.9">5</text>
<text x="285" y="11.9">6</text>
<text x="335" y="11.9">7</text>
<text x="385" y="11.9">8</text>
<text x="10.3" y="35.9">A</text>
<text x="408.3" y="35.9">A</text>
<text x="10.3" y="85.9">B</text>
<text x="408.2" y="85.9">B</text>
<text x="10.3" y="135.9">C</text>
<text x="408.2" y="135.9">C</text>
<text x="10.3" y="185.9">D</text>
<text x="408.2" y="185.9">D</text>
<text x="10.3" y="235.9">E</text>
<text x="408.3" y="235.9">E</text>
<text x="10.3" y="285.9">F</text>
<text x="35" y="286.9">1</text>
<text x="85" y="286.9">2</text>
<text x="135" y="286.9">3</text>
<text x="185" y="286.9">4</text>
<text x="235" y="286.9">5</text>
<text x="285" y="286.9">6</text>
<text x="335" y="286.9">7</text>
<text x="385" y="286.9">8</text>
<text x="408.3" y="285.9">F</text>
</g>
<g font-size="1.8" fill="#a90000">
<text x="255" y="50.2" transform="rotate(-90 255 50.2)">21</text>
<text x="257.6" y="50.2" transform="rotate(-90 257.6 50.2)">22</text>
<text x="260.1" y="50.2" transform="rotate(-90 260.1 50.2)">24</text>
<text x="262.6" y="50.2" transform="rotate(-90 262.6 50.2)">25</text>
<text x="265.2" y="50.2" transform="rotate(-90 265.2 50.2)">26</text>
<text x="267.7" y="50.2" transform="rotate(-90 267.7 50.2)">27</text>
<text x="270.3" y="50.2" transform="rotate(-90 270.3 50.2)">29</text>
<text x="275.3" y="50.2" transform="rotate(-90 275.3 50.2)">35</text>
<text x="280.4" y="50.2" transform="rotate(-90 280.4 50.2)">31</text>
<text x="283" y="50.2" transform="rotate(-90 283 50.2)">32</text>
<text x="285.5" y="50.2" transform="rotate(-90 285.5 50.2)">34</text>
<text x="290.6" y="50.2" transform="rotate(-90 290.6 50.2)">33</text>
<text x="230.5" y="64.5">36</text>
<text x="189.8" y="67.1">1</text>
<text x="207.6" y="67.1">2</text>
<text x="230.5" y="69.6">40</text>
<text x="300.9" y="69.6">3</text>
<text x="189.8" y="72.1">4</text>
<text x="199.1" y="76.9" transform="rotate(-90 199.1 76.9)">5</text>
<text x="207.6" y="72.1">3</text>
<text x="230.5" y="74.7">39</text>
<text x="244.9" y="92.1" transform="rotate(-90 244.9 92.1)">30</text>
<text x="247.4" y="92.1" transform="rotate(-90 247.4 92.1)">37</text>
<text x="252.5" y="91.5" transform="rotate(-90 252.5 91.5)">1</text>
<text x="255" y="91.5" transform="rotate(-90 255 91.5)">2</text>
<text x="257.6" y="91.5" transform="rotate(-90 257.6 91.5)">4</text>
<text x="260.1" y="91.5" transform="rotate(-90 260.1 91.5)">5</text>
<text x="262.6" y="91.5" transform="rotate(-90 262.6 91.5)">6</text>
<text x="265.2" y="91.5" transform="rotate(-90 265.2 91.5)">7</text>
<text x="267.7" y="91.5" transform="rotate(-90 267.7 91.5)">9</text>
<text x="270.3" y="92.1" transform="rotate(-90 270.3 92.1)">10</text>
<text x="272.8" y="92.1" transform="rotate(-90 272.8 92.1)">11</text>
<text x="275.3" y="92.1" transform="rotate(-90 275.3 92.1)">12</text>
<text x="277.9" y="92.1" transform="rotate(-90 277.9 92.1)">14</text>
<text x="280.4" y="92.1" transform="rotate(-90 280.4 92.1)">15</text>
<text x="283" y="92.1" transform="rotate(-90 283 92.1)">16</text>
<text x="285.5" y="92.1" transform="rotate(-90 285.5 92.1)">17</text>
<text x="288" y="92.1" transform="rotate(-90 288 92.1)">19</text>
<text x="290.6" y="92.1" transform="rotate(-90 290.6 92.1)">20</text>
<text x="102.6" y="106.7" transform="rotate(-90 102.6 106.7)">24</text>
<text x="107.7" y="106.7" transform="rotate(-90 107.7 106.7)">18</text>
<text x="112.8" y="106.7" transform="rotate(-90 112.8 106.7)">23</text>
<text x="90.7" y="114">2</text>
<text x="90.7" y="116.6">1</text>
<text x="123.1" y="114">10</text>
<text x="123.1" y="119.1">13</text>
<text x="252.5" y="116.9" transform="rotate(-90 252.5 116.9)">16</text>
<text x="255" y="116.9" transform="rotate(-90 255 116.9)">17</text>
<text x="257.6" y="116.9" transform="rotate(-90 257.6 116.9)">22</text>
<text x="260.1" y="116.9" transform="rotate(-90 260.1 116.9)">21</text>
<text x="265.2" y="116.9" transform="rotate(-90 265.2 116.9)">15</text>
<text x="267.7" y="116.9" transform="rotate(-90 267.7 116.9)">23</text>
<text x="272.8" y="116.9" transform="rotate(-90 272.8 116.9)">19</text>
<text x="332.5" y="116.9" transform="rotate(-90 332.5 116.9)">16</text>
<text x="335" y="116.9" transform="rotate(-90 335 116.9)">17</text>
<text x="337.6" y="116.9" transform="rotate(-90 337.6 116.9)">22</text>
<text x="340.1" y="116.9" transform="rotate(-90 340.1 116.9)">21</text>
<text x="345.2" y="116.9" transform="rotate(-90 345.2 116.9)">15</text>
<text x="347.7" y="116.9" transform="rotate(-90 347.7 116.9)">23</text>
<text x="352.8" y="116.9" transform="rotate(-90 352.8 116.9)">19</text>
<text x="123.1" y="121.7">12</text>
<text x="123.8" y="124.2">7</text>
<text x="238.7" y="120.4">18</text>
<text x="284.4" y="120.4">20</text>
<text x="318.7" y="120.4">18</text>
<text x="364.4" y="120.4">20</text>
<text x="90.7" y="129.3">5</text>
<text x="90.7" y="131.8">6</text>
<text x="123.8" y="129.3">3</text>
<text x="123.8" y="131.8">4</text>
<text x="239.3" y="130.6">3</text>
<text x="284.4" y="130.6">24</text>
<text x="319.3" y="130.6">3</text>
<text x="364.4" y="130.6">24</text>
<text x="90.1" y="136.9">15</text>
<text x="123.8" y="136.9">9</text>
<text x="239.3" y="135.6">9</text>
<text x="284.4" y="133.1">13</text>
<text x="284.4" y="135.6">14</text>
<text x="319.3" y="135.6">9</text>
<text x="364.4" y="133.1">13</text>
<text x="364.4" y="135.6">14</text>
<text x="90.1" y="139.4">14</text>
<text x="123.8" y="139.4">8</text>
<text x="255" y="141.7" transform="rotate(-90 255 141.7)">7</text>
<text x="260.1" y="142.3" transform="rotate(-90 260.1 142.3)">11</text>
<text x="267.7" y="141.7" transform="rotate(-90 267.7 141.7)">5</text>
<text x="272.8" y="141.7" transform="rotate(-90 272.8 141.7)">1</text>
<text x="335" y="141.7" transform="rotate(-90 335 141.7)">7</text>
<text x="340.1" y="142.3" transform="rotate(-90 340.1 142.3)">11</text>
<text x="347.7" y="141.7" transform="rotate(-90 347.7 141.7)">5</text>
<text x="352.8" y="141.7" transform="rotate(-90 352.8 141.7)">1</text>
<text x="107.7" y="149.9" transform="rotate(-90 107.7 149.9)">19</text>
<text x="123.1" y="144.5">11</text>
<text x="248.2" y="154.4">2</text>
<text x="258.4" y="154.4">1</text>
<text x="268.5" y="154.4">1</text>
<text x="278.7" y="154.4">2</text>
<text x="328.2" y="154.4">2</text>
<text x="338.4" y="154.4">1</text>
<text x="348.5" y="154.4">1</text>
<text x="358.7" y="154.4">2</text>
<text x="106.7" y="175">A4</text>
<text x="106.6" y="182.6">B5</text>
<text x="106.7" y="180.1">A5</text>
<text x="106.6" y="190.2">B7</text>
<text x="106.7" y="187.7">A7</text>
<text x="106.6" y="195.3">B6</text>
<text x="106.7" y="192.8">A6</text>
<text x="106.7" y="202.9">A8</text>
<text x="199.1" y="202.6" transform="rotate(-90 199.1 202.6)">4</text>
<text x="204.2" y="202.6" transform="rotate(-90 204.2 202.6)">2</text>
<text x="106.6" y="205.5">B8</text>
<text x="189.8" y="205.5">5</text>
<text x="189.8" y="208">6</text>
<text x="212" y="205.5">14</text>
<text x="266.4" y="207.7" transform="rotate(-90 266.4 207.7)">1</text>
<text x="87.4" y="212.1" transform="rotate(-90 87.4 212.1)">S1</text>
<text x="95" y="212.1" transform="rotate(-90 95 212.1)">A1</text>
<text x="189.8" y="213.1">7</text>
<text x="189.8" y="215.6">8</text>
<text x="212" y="210.6">19</text>
<text x="212" y="215.6">21</text>
<text x="212.7" y="213.1">1</text>
<text x="259.6" y="210.6">2</text>
<text x="266.4" y="215.3" transform="rotate(-90 266.4 215.3)">3</text>
<text x="189.2" y="218.2">18</text>
<text x="212" y="218.2">16</text>
<text x="212" y="220.7">15</text>
<text x="189.2" y="223.3">10</text>
<text x="189.2" y="225.8">11</text>
<text x="212" y="223.3">12</text>
<text x="212" y="225.8">13</text>
<text x="189.8" y="230.9">9</text>
<text x="212" y="228.3">17</text>
<text x="212" y="230.9">20</text>
<text x="199.1" y="238.8" transform="rotate(-90 199.1 238.8)">25</text>
<text x="204.2" y="238.8" transform="rotate(-90 204.2 238.8)">22</text>
</g>
<g font-size="1.8" fill="#006464">
<text x="256.1" y="58.7" transform="rotate(-90 256.1 58.7)">GPIO16</text>
<text x="258.7" y="58.7" transform="rotate(-90 258.7 58.7)">GPIO17</text>
<text x="261.2" y="58.7" transform="rotate(-90 261.2 58.7)">GPIO18</text>
<text x="263.8" y="58.7" transform="rotate(-90 263.8 58.7)">GPIO19</text>
<text x="266.3" y="58.7" transform="rotate(-90 266.3 58.7)">GPIO20</text>
<text x="268.8" y="58.7" transform="rotate(-90 268.8 58.7)">GPIO21</text>
<text x="271.4" y="58.7" transform="rotate(-90 271.4 58.7)">GPIO22</text>
<text x="291.7" y="56.7" transform="rotate(-90 291.7 56.7)">AGND</text>
<text x="193.5" y="63.1">XL1509-3.3</text>
<text x="198" y="60.6">U5</text>
<text x="215.9" y="60.6">R24</text>
<text x="215.9" y="63.1">1.62k</text>
<text x="234.4" y="65.6">3V3</text>
<text x="276.5" y="61" transform="rotate(-90 276.5 61)">ADC_VREF</text>
<text x="281.5" y="64.5" transform="rotate(-90 281.5 64.5)">GPIO26_ADC0</text>
<text x="284.1" y="64.5" transform="rotate(-90 284.1 64.5)">GPIO27_ADC1</text>
<text x="286.6" y="64.5" transform="rotate(-90 286.6 64.5)">GPIO28_ADC2</text>
<text x="309.9" y="65.3">A1</text>
<text x="192.3" y="68.2">VIN</text>
<text x="202.7" y="68.2">OUT</text>
<text x="234.4" y="70.7">VBUS</text>
<text x="294.9" y="70.7">GND</text>
<text x="301.7" y="67.8">RaspberryPi_Pico_W</text>
<text x="192.3" y="73.3">~{EN}</text>
<text x="200.3" y="74.4" transform="rotate(-90 200.3 74.4)">GND</text>
<text x="203.9" y="73.3">FB</text>
<text x="214.6" y="77.1">R23</text>
<text x="234.4" y="75.8">VSYS</text>
<text x="214.6" y="79.6">1k</text>
<text x="246" y="88.1" transform="rotate(-90 246 88.1)">RUN</text>
<text x="248.5" y="88.1" transform="rotate(-90 248.5 88.1)">3V3_EN</text>
<text x="253.6" y="88.1" transform="rotate(-90 253.6 88.1)">GPIO0</text>
<text x="256.1" y="88.1" transform="rotate(-90 256.1 88.1)">GPIO1</text>
<text x="258.7" y="88.1" transform="rotate(-90 258.7 88.1)">GPIO2</text>
<text x="261.2" y="88.1" transform="rotate(-90 261.2 88.1)">GPIO3</text>
<text x="263.8" y="88.1" transform="rotate(-90 263.8 88.1)">GPIO4</text>
<text x="266.3" y="88.1" transform="rotate(-90 266.3 88.1)">GPIO5</text>
<text x="268.8" y="88.1" transform="rotate(-90 268.8 88.1)">GPIO6</text>
<text x="271.4" y="88.1" transform="rotate(-90 271.4 88.1)">GPIO7</text>
<text x="273.9" y="88.1" transform="rotate(-90 273.9 88.1)">GPIO8</text>
<text x="276.5" y="88.1" transform="rotate(-90 276.5 88.1)">GPIO9</text>
<text x="279" y="88.1" transform="rotate(-90 279 88.1)">GPIO10</text>
<text x="281.5" y="88.1" transform="rotate(-90 281.5 88.1)">GPIO11</text>
<text x="284.1" y="88.1" transform="rotate(-90 284.1 88.1)">GPIO12</text>
<text x="286.6" y="88.1" transform="rotate(-90 286.6 88.1)">GPIO13</text>
<text x="289.2" y="88.1" transform="rotate(-90 289.2 88.1)">GPIO14</text>
<text x="291.7" y="88.1" transform="rotate(-90 291.7 88.1)">GPIO15</text>
<text x="82.6" y="93.6">C1</text>
<text x="119.4" y="91">C3</text>
<text x="119.4" y="93.6">1</text>
<text x="132.1" y="91">C2</text>
<text x="132.1" y="93.6">1</text>
<text x="134.5" y="93.6">nF</text>
<text x="144.8" y="91">C4</text>
<text x="144.8" y="93.6">1</text>
<text x="147.2" y="93.6">nF</text>
<text x="82.6" y="96.1">1</text>
<text x="48.3" y="107.5">R10</text>
<text x="57.2" y="107.5">R8</text>
<text x="66" y="107.5">R6</text>
<text x="74.9" y="107.5">R4</text>
<text x="48.3" y="110.1">5.1k</text>
<text x="57.2" y="110.1">5.1k</text>
<text x="66" y="110.1">5.1k</text>
<text x="74.9" y="110.1">5.1k</text>
<text x="103.7" y="112.3" transform="rotate(-90 103.7 112.3)">VCCD</text>
<text x="113.9" y="112.3" transform="rotate(-90 113.9 112.3)">VDDD</text>
<text x="93.2" y="115.2">VBUS_MAX</text>
<text x="93.2" y="117.7">VBUS_MIN</text>
<text x="108.8" y="115.2" transform="rotate(-90 108.8 115.2)">VBUS_IN</text>
<text x="118.5" y="115.2">FLIP</text>
<text x="230.7" y="117.6">TB6612FNG</text>
<text x="234.8" y="115.1">U1</text>
<text x="310.7" y="117.6">TB6612FNG</text>
<text x="314.9" y="115.1">U2</text>
<text x="114.7" y="122.8">HPI_SDA</text>
<text x="114.8" y="120.2">HPI_SCL</text>
<text x="115.4" y="125.3">~{HPI_INT}</text>
<text x="243.6" y="121.5">GND</text>
<text x="253.6" y="123.7" transform="rotate(-90 253.6 123.7)">BIN2</text>
<text x="256.1" y="123.7" transform="rotate(-90 256.1 123.7)">BIN1</text>
<text x="258.7" y="123.6" transform="rotate(-90 258.7 123.6)">AIN2</text>
<text x="261.2" y="123.6" transform="rotate(-90 261.2 123.6)">AIN1</text>
<text x="266.3" y="124.8" transform="rotate(-90 266.3 124.8)">PWMB</text>
<text x="268.8" y="124.6" transform="rotate(-90 268.8 124.6)">PWMA</text>
<text x="273.9" y="123.9" transform="rotate(-90 273.9 123.9)">STBY</text>
<text x="278.4" y="121.5">VCC</text>
<text x="323.6" y="121.5">GND</text>
<text x="333.6" y="123.7" transform="rotate(-90 333.6 123.7)">BIN2</text>
<text x="336.1" y="123.7" transform="rotate(-90 336.1 123.7)">BIN1</text>
<text x="338.7" y="123.6" transform="rotate(-90 338.7 123.6)">AIN2</text>
<text x="341.2" y="123.6" transform="rotate(-90 341.2 123.6)">AIN1</text>
<text x="346.3" y="124.8" transform="rotate(-90 346.3 124.8)">PWMB</text>
<text x="348.8" y="124.6" transform="rotate(-90 348.8 124.6)">PWMA</text>
<text x="353.9" y="123.9" transform="rotate(-90 353.9 123.9)">STBY</text>
<text x="358.4" y="121.5">VCC</text>
<text x="93.2" y="130.4">ISNK_COARSE</text>
<text x="110" y="130.4">VBUS_FET_EN</text>
<text x="243.6" y="131.7">PGND1</text>
<text x="278.2" y="131.7">VM1</text>
<text x="323.6" y="131.7">PGND1</text>
<text x="358.3" y="131.7">VM1</text>
<text x="93.2" y="132.9">ISNK_FINE</text>
<text x="109.5" y="132.9">SAFE_PWR_EN</text>
<text x="151.1" y="134.2">R12</text>
<text x="151.1" y="136.8">1k</text>
<text x="243.6" y="136.8">PGND2</text>
<text x="256.1" y="137.4" transform="rotate(-90 256.1 137.4)">BO2</text>
<text x="261.2" y="137.4" transform="rotate(-90 261.2 137.4)">BO1</text>
<text x="268.8" y="137.4" transform="rotate(-90 268.8 137.4)">AO2</text>
<text x="273.9" y="137.4" transform="rotate(-90 273.9 137.4)">AO1</text>
<text x="278.2" y="134.2">VM2</text>
<text x="278.2" y="136.8">VM3</text>
<text x="323.6" y="136.8">PGND2</text>
<text x="336.1" y="137.4" transform="rotate(-90 336.1 137.4)">BO2</text>
<text x="341.2" y="137.4" transform="rotate(-90 341.2 137.4)">BO1</text>
<text x="348.8" y="137.4" transform="rotate(-90 348.8 137.4)">AO2</text>
<text x="353.9" y="137.4" transform="rotate(-90 353.9 137.4)">AO1</text>
<text x="358.3" y="134.2">VM2</text>
<text x="358.3" y="136.8">VM3</text>
<text x="93.2" y="138">CC1</text>
<text x="93.2" y="140.6">CC2</text>
<text x="115.8" y="140.6">GPIO_1</text>
<text x="117" y="138">FAULT</text>
<text x="148.3" y="139.2" transform="rotate(-90 148.3 139.2)">G</text>
<text x="48.3" y="149.5">R11</text>
<text x="57.2" y="149.5">R9</text>
<text x="66" y="149.5">R7</text>
<text x="74.9" y="149.5">R5</text>
<text x="108.8" y="146.8" transform="rotate(-90 108.8 146.8)">GND</text>
<text x="114.3" y="145.6">VDC_OUT</text>
<text x="144.1" y="144.5">S</text>
<text x="147.2" y="149.5">Q2</text>
<text x="151.7" y="144.5">D</text>
<text x="48.3" y="152">1k</text>
<text x="57.2" y="152">10k</text>
<text x="66" y="152">2.4k</text>
<text x="74.9" y="152">5.1k</text>
<text x="93.8" y="153.3">CYPD3177-24LQ</text>
<text x="110.1" y="150.7">U3</text>
<text x="145.8" y="152">NMOS</text>
<text x="258.2" y="152.1">+</text>
<text x="268.4" y="152.1">+</text>
<text x="338.2" y="152.1">+</text>
<text x="348.4" y="152.1">+</text>
<text x="248.8" y="158.9">Motor_DC</text>
<text x="254.9" y="161.4">M1</text>
<text x="270.3" y="161.6">Motor_DC</text>
<text x="273.4" y="159.1">M4</text>
<text x="328.8" y="158.9">Motor_DC</text>
<text x="334.9" y="161.4">M5</text>
<text x="350.4" y="161.6">Motor_DC</text>
<text x="353.4" y="159.1">M6</text>
<text x="80.2" y="171">USB_C_Receptacle_USB2.0_16P</text>
<text x="94.1" y="168.5">J1</text>
<text x="138.4" y="169.5">D2</text>
<text x="138.4" y="172">LED</text>
<text x="172.6" y="173.6">Q3</text>
<text x="190.2" y="173.5" transform="rotate(-90 190.2 173.5)">G</text>
<text x="99.3" y="176.1">VBUS</text>
<text x="169.4" y="178.8">D</text>
<text x="171.2" y="176.1">NMOS</text>
<text x="177.1" y="178.8">S</text>
<text x="186" y="178.8">S</text>
<text x="193.6" y="178.8">D</text>
<text x="100.4" y="181.2">CC1</text>
<text x="100.4" y="183.7">CC2</text>
<text x="189.1" y="183.7">Q4</text>
<text x="101.3" y="188.8">D-</text>
<text x="101.3" y="191.4">D-</text>
<text x="138.4" y="191.4">R2</text>
<text x="173.7" y="186.2" transform="rotate(-90 173.7 186.2)">G</text>
<text x="187.7" y="186.3">NMOS</text>
<text x="101.3" y="193.9">D+</text>
<text x="101.3" y="196.4">D+</text>
<text x="138.4" y="193.9">220</text>
<text x="176.5" y="192.6">R14</text>
<text x="176.5" y="195.2">1k</text>
<text x="201.9" y="193.9">R1</text>
<text x="201.9" y="196.4">10</text>
<text x="206.6" y="199">U8</text>
<text x="206.6" y="201.5">BQ24133RGY</text>
<text x="88.5" y="207.3" transform="rotate(-90 88.5 207.3)">SHIELD</text>
<text x="96.1" y="207.3" transform="rotate(-90 96.1 207.3)">GND</text>
<text x="99.2" y="204.1">SBU1</text>
<text x="99.2" y="206.6">SBU2</text>
<text x="167.6" y="206.5">R18</text>
<text x="167.6" y="209.1">6.81k</text>
<text x="179.1" y="206.6">C7</text>
<text x="179.1" y="209.1">0.1</text>
<text x="192.3" y="206.6">ACN</text>
<text x="192.3" y="209.1">ACP</text>
<text x="200.3" y="208.6" transform="rotate(-90 200.3 208.6)">AVCC</text>
<text x="205.3" y="208.8" transform="rotate(-90 205.3 208.8)">PVCC</text>
<text x="206.9" y="206.6">CELL</text>
<text x="245.7" y="205.3">R13</text>
<text x="246.4" y="207.9">1k</text>
<text x="153.7" y="210.4">R15</text>
<text x="153.7" y="213">100k</text>
<text x="192.3" y="214.2">CMSRC</text>
<text x="204.4" y="211.7">~{BATDRV}</text>
<text x="208.7" y="214.2">SW</text>
<text x="226.1" y="214.2">C9-BOOTSTRP1</text>
<text x="270.5" y="210.4">Q1</text>
<text x="270.5" y="213">Q_PMOS_DGS</text>
<text x="192.3" y="216.8">ACDRV</text>
<text x="192.3" y="219.3">OVPSET</text>
<text x="207" y="216.8">BTST</text>
<text x="207.6" y="221.8">SRN</text>
<text x="207.6" y="219.3">SRP</text>
<text x="226.1" y="216.8">0.047</text>
<text x="247.7" y="218">C8</text>
<text x="247.7" y="220.6">0.1</text>
<text x="259.1" y="218">R19-SENSE1</text>
<text x="290.8" y="219.3">R20</text>
<text x="290.8" y="221.8">232k</text>
<text x="307.3" y="219.3">R21</text>
<text x="307.3" y="221.8">100k</text>
<text x="153.7" y="225.7">R16</text>
<text x="192.3" y="224.4">TS</text>
<text x="192.3" y="226.9">TTC</text>
<text x="206.8" y="224.4">VREF</text>
<text x="207.4" y="226.9">ISET</text>
<text x="153.7" y="228.2">6.5</text>
<text x="185.4" y="233">D1</text>
<text x="192.3" y="232">STAT</text>
<text x="205.7" y="229.5">ACSET</text>
<text x="206.4" y="232">REGN</text>
<text x="227.3" y="233.3">C10</text>
<text x="259.2" y="232.7">BT1</text>
<text x="307.3" y="233.3">R22</text>
<text x="167.6" y="235.8">R17</text>
<text x="167.6" y="238.4">133k</text>
<text x="185.4" y="235.5">LED</text>
<text x="200.3" y="235.7" transform="rotate(-90 200.3 235.7)">AGND</text>
<text x="205.3" y="235.7" transform="rotate(-90 205.3 235.7)">PGND</text>
<text x="227.3" y="235.8">1</text>
<text x="229.7" y="235.8">uF</text>
<text x="256" y="235.2">Battery</text>
<text x="290.8" y="234.5">R19</text>
<text x="290.8" y="237.1">32.4k</text>
<text x="307.3" y="235.8">32.4k</text>
<text x="161.3" y="242.5">TH1</text>
<text x="161.3" y="245">Thermistor_NTC</text>
<text x="185.4" y="242.2">R3</text>
<text x="185.4" y="244.7">220</text>
<text x="201.9" y="242.2">C5</text>
<text x="201.9" y="244.7">1</text>
<text x="204.3" y="244.7">uF</text>
<text x="210.8" y="242.2">C6</text>
<text x="210.8" y="244.7">1</text>
<text x="213.2" y="244.7">uF</text>
<text x="219.7" y="242.2">C9</text>
<text x="219.7" y="244.7">1</text>
</g>
</svg>
